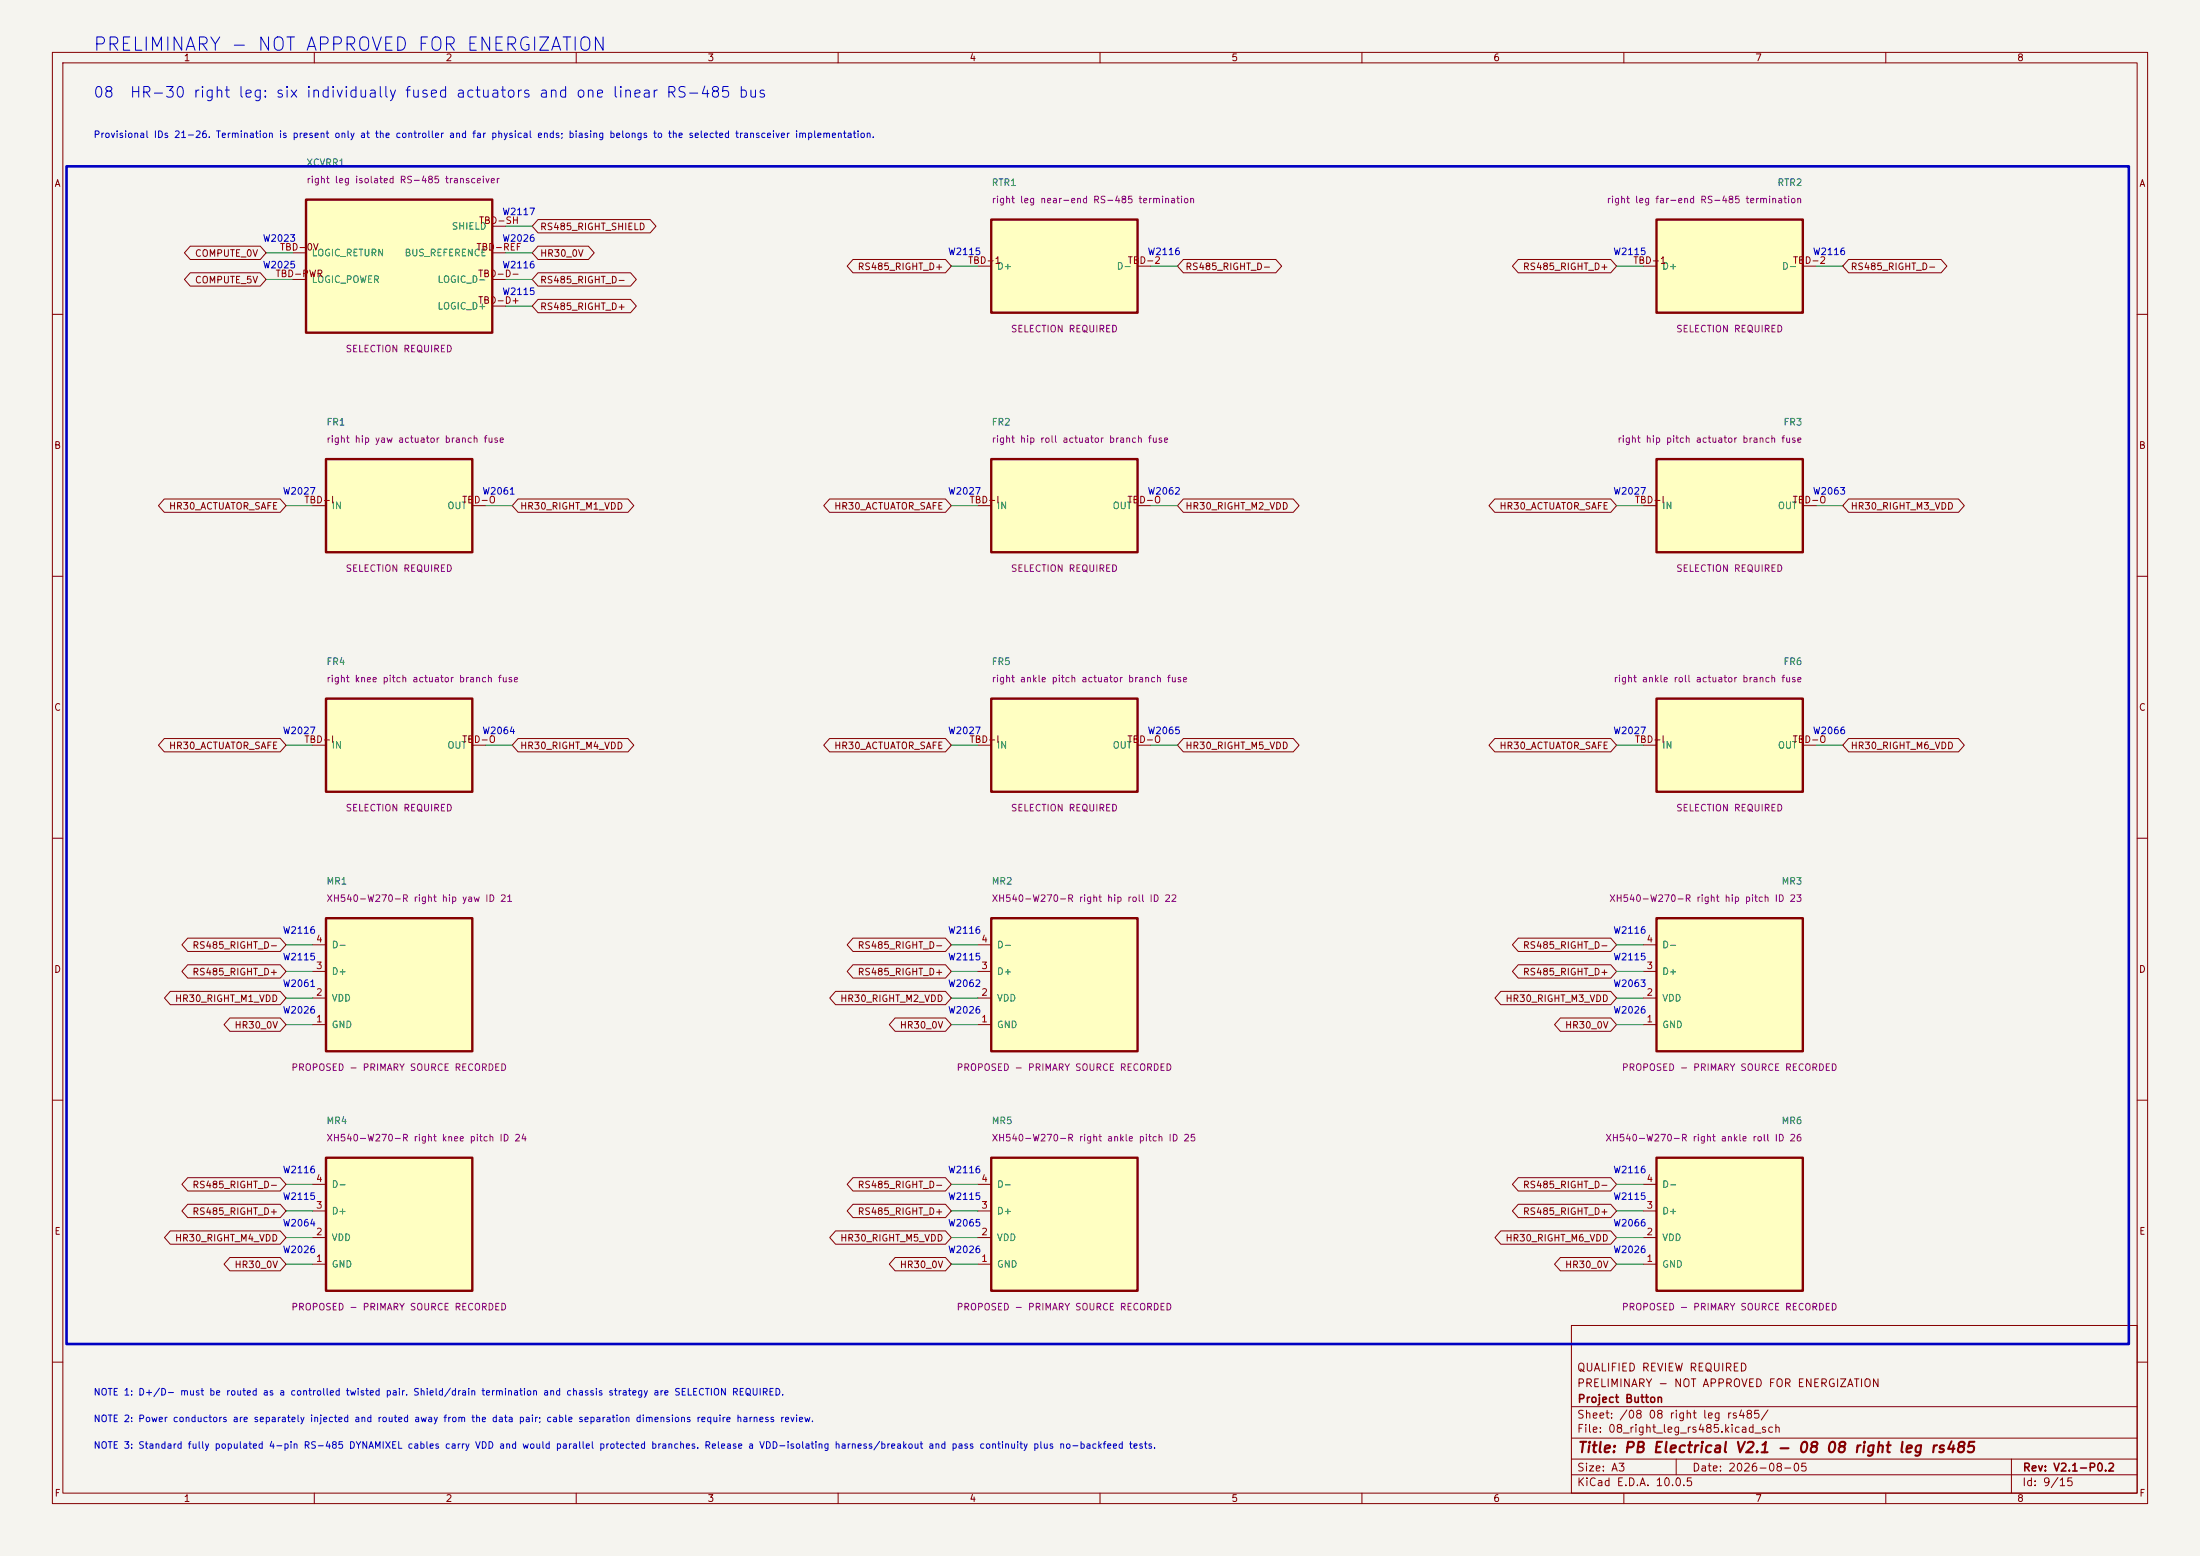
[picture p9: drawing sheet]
<svg xmlns="http://www.w3.org/2000/svg" width="420mm" height="297mm" viewBox="0 0 420 297" stroke-linecap="round" stroke-linejoin="round" font-family="sans-serif">
<path d="M0 0h420v297h-420z" fill="#f5f4ef" stroke="#f5f4ef" stroke-width=".19"/>
<g fill="none" stroke="#840000" stroke-width=".19">
<path d="M10 10h400v277h-400zM12 12h396v273h-396zM60 10v2M110 10v2M160 10v2M210 10v2M260 10v2M310 10v2M360 10v2M10 60h2M408 60h2M10 110h2"/>
<path d="M408 110h2M10 160h2M408 160h2M10 210h2M408 210h2M300 253h108v32h-108zM10 260h2M300 278.5h108M300 274.5h108M300 268.5h108M320 278.5v3M384 278.5v6.5"/>
<path d="M408 260h2M60 285v2M110 285v2M160 285v2M210 285v2M260 285v2M300 281.5h108M310 285v2M360 285v2"/>
</g>
<path d="M58.4 38.1h35.6v25.4h-35.6z" fill="#ffffc2"/>
<path d="M58.4 38.1h35.6v25.4h-35.6z" fill="none" stroke="#840000" stroke-width=".45"/>
<path d="M55.9 48.3h2.5M55.9 53.3h2.5M94 48.3h2.5M94 58.4h2.5M94 53.3h2.5M94 43.2h2.5" fill="none" stroke="#840000" stroke-width=".19"/>
<path d="M62.2 133.4h28v17.7h-28z" fill="#ffffc2"/>
<path d="M62.2 133.4h28v17.7h-28z" fill="none" stroke="#840000" stroke-width=".45"/>
<path d="M59.7 142.2h2.5M90.2 142.2h2.5" fill="none" stroke="#840000" stroke-width=".19"/>
<path d="M189.2 87.6h28v17.8h-28z" fill="#ffffc2"/>
<path d="M189.2 87.6h28v17.8h-28z" fill="none" stroke="#840000" stroke-width=".45"/>
<path d="M186.7 96.5h2.5M217.2 96.5h2.5" fill="none" stroke="#840000" stroke-width=".19"/>
<path d="M189.2 41.9h28v17.8h-28z" fill="#ffffc2"/>
<path d="M189.2 41.9h28v17.8h-28z" fill="none" stroke="#840000" stroke-width=".45"/>
<path d="M186.7 50.8h2.5M217.2 50.8h2.5" fill="none" stroke="#840000" stroke-width=".19"/>
<path d="M316.2 133.4h28v17.7h-28z" fill="#ffffc2"/>
<path d="M316.2 133.4h28v17.7h-28z" fill="none" stroke="#840000" stroke-width=".45"/>
<path d="M313.7 142.2h2.5M344.2 142.2h2.5" fill="none" stroke="#840000" stroke-width=".19"/>
<path d="M62.2 175.3h28v25.4h-28z" fill="#ffffc2"/>
<path d="M62.2 175.3h28v25.4h-28z" fill="none" stroke="#840000" stroke-width=".45"/>
<path d="M59.7 195.6h2.5M59.7 190.5h2.5M59.7 185.4h2.5M59.7 180.3h2.5" fill="none" stroke="#840000" stroke-width=".19"/>
<path d="M62.2 87.6h28v17.8h-28z" fill="#ffffc2"/>
<path d="M62.2 87.6h28v17.8h-28z" fill="none" stroke="#840000" stroke-width=".45"/>
<path d="M59.7 96.5h2.5M90.2 96.5h2.5" fill="none" stroke="#840000" stroke-width=".19"/>
<path d="M62.2 221h28v25.4h-28z" fill="#ffffc2"/>
<path d="M62.2 221h28v25.4h-28z" fill="none" stroke="#840000" stroke-width=".45"/>
<path d="M59.7 236.2h2.5M59.7 231.1h2.5M59.7 226.1h2.5M59.7 241.3h2.5" fill="none" stroke="#840000" stroke-width=".19"/>
<path d="M189.2 175.3h28v25.4h-28z" fill="#ffffc2"/>
<path d="M189.2 175.3h28v25.4h-28z" fill="none" stroke="#840000" stroke-width=".45"/>
<path d="M186.7 195.6h2.5M186.7 190.5h2.5M186.7 185.4h2.5M186.7 180.3h2.5" fill="none" stroke="#840000" stroke-width=".19"/>
<path d="M189.2 221h28v25.4h-28z" fill="#ffffc2"/>
<path d="M189.2 221h28v25.4h-28z" fill="none" stroke="#840000" stroke-width=".45"/>
<path d="M186.7 236.2h2.5M186.7 231.1h2.5M186.7 226.1h2.5M186.7 241.3h2.5" fill="none" stroke="#840000" stroke-width=".19"/>
<path d="M316.2 175.3h28v25.4h-28z" fill="#ffffc2"/>
<path d="M316.2 175.3h28v25.4h-28z" fill="none" stroke="#840000" stroke-width=".45"/>
<path d="M313.7 195.6h2.5M313.7 190.5h2.5M313.7 185.4h2.5M313.7 180.3h2.5" fill="none" stroke="#840000" stroke-width=".19"/>
<path d="M316.2 221h28v25.4h-28z" fill="#ffffc2"/>
<path d="M316.2 221h28v25.4h-28z" fill="none" stroke="#840000" stroke-width=".45"/>
<path d="M313.7 236.2h2.5M313.7 231.1h2.5M313.7 226.1h2.5M313.7 241.3h2.5" fill="none" stroke="#840000" stroke-width=".19"/>
<path d="M189.2 133.4h28v17.7h-28z" fill="#ffffc2"/>
<path d="M189.2 133.4h28v17.7h-28z" fill="none" stroke="#840000" stroke-width=".45"/>
<path d="M186.7 142.2h2.5M217.2 142.2h2.5" fill="none" stroke="#840000" stroke-width=".19"/>
<path d="M316.2 87.6h28v17.8h-28z" fill="#ffffc2"/>
<path d="M316.2 87.6h28v17.8h-28z" fill="none" stroke="#840000" stroke-width=".45"/>
<path d="M313.7 96.5h2.5M344.2 96.5h2.5" fill="none" stroke="#840000" stroke-width=".19"/>
<path d="M316.2 41.9h28v17.8h-28z" fill="#ffffc2"/>
<path d="M316.2 41.9h28v17.8h-28z" fill="none" stroke="#840000" stroke-width=".45"/>
<g fill="none" stroke="#840000" stroke-width=".19">
<path d="M36.3 52.1h13.4l1.1 1.2-1.1 1.3h-13.4l-1.1-1.3zM36.3 47h13.4l1.1 1.3-1.1 1.2h-13.4l-1.1-1.2zM102.7 47h9.6l1.1 1.3-1.1 1.2h-9.6l-1.1-1.2zM102.7 57.1h17.7l1.1 1.3-1.1 1.3h-17.7l-1.1-1.3zM102.7 52.1h17.7l1.1 1.2-1.1 1.3h-17.7l-1.1-1.3zM102.7 41.9h21.4l1.1 1.3-1.1 1.3h-21.4l-1.1-1.3zM162.8 49.5h17.7l1.1 1.3-1.1 1.3h-17.7l-1.1-1.3zM225.9 49.5h17.7l1.1 1.3-1.1 1.3h-17.7l-1.1-1.3zM289.8 49.5h17.7l1.1 1.3-1.1 1.3h-17.7l-1.1-1.3zM313.7 50.8h2.5M344.2 50.8h2.5M352.9 49.5h17.7l1.1 1.3-1.1 1.3h-17.7l-1.1-1.3z"/>
<path d="M31.4 95.2h22.1l1.1 1.3-1.1 1.3h-22.1l-1.2-1.3zM98.9 95.2h21l1.1 1.3-1.1 1.3h-21l-1.1-1.3zM158.4 95.2h22.1l1.1 1.3-1.1 1.3h-22.1l-1.2-1.3zM225.9 95.2h21l1.1 1.3-1.1 1.3h-21l-1.1-1.3zM285.4 95.2h22.1l1.1 1.3-1.1 1.3h-22.1l-1.2-1.3zM352.9 95.2h21l1.1 1.3-1.1 1.3h-21l-1.1-1.3zM31.4 141h22.1l1.1 1.2-1.1 1.3h-22.1l-1.2-1.3zM98.9 141h21l1.1 1.2-1.1 1.3h-21l-1.1-1.3zM158.4 141h22.1l1.1 1.2-1.1 1.3h-22.1l-1.2-1.3zM225.9 141h21l1.1 1.2-1.1 1.3h-21l-1.1-1.3zM285.4 141h22.1l1.1 1.2-1.1 1.3h-22.1l-1.2-1.3zM352.9 141h21l1.1 1.2-1.1 1.3h-21l-1.1-1.3z"/>
<path d="M35.8 179.1h17.7l1.1 1.2-1.1 1.3h-17.7l-1.1-1.3zM162.8 179.1h17.7l1.1 1.2-1.1 1.3h-17.7l-1.1-1.3zM289.8 179.1h17.7l1.1 1.2-1.1 1.3h-17.7l-1.1-1.3zM32.5 189.2h21l1.1 1.3-1.1 1.3h-21l-1.1-1.3zM35.8 184.1h17.7l1.1 1.3-1.1 1.3h-17.7l-1.1-1.3zM43.9 194.3h9.6l1.1 1.3-1.1 1.3h-9.6l-1.1-1.3zM159.5 189.2h21l1.1 1.3-1.1 1.3h-21l-1.1-1.3zM162.8 184.1h17.7l1.1 1.3-1.1 1.3h-17.7l-1.1-1.3zM170.9 194.3h9.6l1.1 1.3-1.1 1.3h-9.6l-1.1-1.3zM286.5 189.2h21l1.1 1.3-1.1 1.3h-21l-1.1-1.3zM289.8 184.1h17.7l1.1 1.3-1.1 1.3h-17.7l-1.1-1.3zM297.9 194.3h9.6l1.1 1.3-1.1 1.3h-9.6l-1.1-1.3z"/>
<path d="M32.5 234.9h21l1.1 1.3-1.1 1.3h-21l-1.1-1.3zM35.8 229.9h17.7l1.1 1.2-1.1 1.3h-17.7l-1.1-1.3zM35.8 224.8h17.7l1.1 1.3-1.1 1.2h-17.7l-1.1-1.2zM159.5 234.9h21l1.1 1.3-1.1 1.3h-21l-1.1-1.3zM162.8 229.9h17.7l1.1 1.2-1.1 1.3h-17.7l-1.1-1.3zM162.8 224.8h17.7l1.1 1.3-1.1 1.2h-17.7l-1.1-1.2zM286.5 234.9h21l1.1 1.3-1.1 1.3h-21l-1.1-1.3zM289.8 224.8h17.7l1.1 1.3-1.1 1.2h-17.7l-1.1-1.2zM289.8 229.9h17.7l1.1 1.2-1.1 1.3h-17.7l-1.1-1.3zM43.9 240h9.6l1.1 1.3-1.1 1.3h-9.6l-1.1-1.3zM170.9 240h9.6l1.1 1.3-1.1 1.3h-9.6l-1.1-1.3zM297.9 240h9.6l1.1 1.3-1.1 1.3h-9.6l-1.1-1.3z"/>
</g>
<g fill="none" stroke="#009600" stroke-width=".19">
<path d="M50.8 48.3h5.1M50.8 53.3h5.1M96.5 58.4h5.1M96.5 48.3h5.1M96.5 53.3h5.1M96.5 43.2h5.1M181.6 50.8h5.1M219.7 50.8h5.1M308.6 50.8h5.1M346.7 50.8h5.1M54.6 96.5h5.1M92.7 96.5h5.1"/>
<path d="M181.6 96.5h5.1M219.7 96.5h5.1M308.6 96.5h5.1M346.7 96.5h5.1M54.6 142.2h5.1M92.7 142.2h5.1M181.6 142.2h5.1M219.7 142.2h5.1M308.6 142.2h5.1M346.7 142.2h5.1M54.6 180.3h5.1M54.6 185.4h5.1"/>
<path d="M54.6 195.6h5.1M54.6 190.5h5.1M181.6 180.3h5.1M181.6 185.4h5.1M181.6 195.6h5.1M181.6 190.5h5.1M308.6 180.3h5.1M308.6 185.4h5.1M308.6 195.6h5.1M308.6 190.5h5.1M54.6 231.1h5.1M54.6 236.2h5.1"/>
<path d="M54.6 226.1h5.1M181.6 231.1h5.1M181.6 236.2h5.1M181.6 226.1h5.1M308.6 231.1h5.1M308.6 236.2h5.1M308.6 226.1h5.1M54.6 241.3h5.1M181.6 241.3h5.1M308.6 241.3h5.1"/>
</g>
<path d="M12.7 31.8h393.7v224.7h-393.7z" fill="none" stroke="#0000c2" stroke-width=".5"/>
<text font-size="2.5" fill="#0000c2" x="17.6" y="10.4">PRELIMINARY - NOT APPROVED FOR ENERGIZATION</text>
<g font-size="2" fill="#0000c2">
<text x="17.7" y="19.2">08</text>
<text x="24.6" y="19.2">HR-30 right leg: six individually fused actuators and one linear RS-485 bus</text>
</g>
<text font-size="2" fill="#840000" x="301" y="277.8">Title: PB Electrical V2.1 - 08 08 right leg rs485</text>
<g font-size="1.5" fill="#840000">
<text x="300.9" y="262.1">QUALIFIED REVIEW REQUIRED</text>
<text x="300.9" y="265.1">PRELIMINARY - NOT APPROVED FOR ENERGIZATION</text>
<text x="301" y="268.1">Project Button</text>
<text x="300.9" y="273.8">File: 08_right_leg_rs485.kicad_sch</text>
<text x="300.9" y="271.1">Sheet: /08 08 right leg rs485/</text>
<text x="300.9" y="281.2">Size: A3</text>
<text x="322.9" y="281.2">Date: 2026-08-05</text>
<text x="386" y="281.2">Rev: V2.1-P0.2</text>
<text x="300.9" y="284">KiCad E.D.A. 10.0.5</text>
<text x="385.9" y="284">Id: 9/15</text>
</g>
<g font-size="1.3" fill="#840000">
<text x="35" y="12">1</text>
<text x="85" y="12">2</text>
<text x="135" y="12">3</text>
<text x="185" y="12">4</text>
<text x="235" y="12">5</text>
<text x="285" y="12">6</text>
<text x="335" y="12">7</text>
<text x="385" y="12">8</text>
<text x="10.3" y="36">A</text>
<text x="408.3" y="36">A</text>
<text x="103" y="44.2">RS485_RIGHT_SHIELD</text>
<text x="37.1" y="49.3">COMPUTE_0V</text>
<text x="103" y="49.3">HR30_0V</text>
<text x="163.6" y="51.9">RS485_RIGHT_D+</text>
<text x="226.2" y="51.9">RS485_RIGHT_D-</text>
<text x="290.6" y="51.9">RS485_RIGHT_D+</text>
<text x="353.2" y="51.9">RS485_RIGHT_D-</text>
<text x="37.1" y="54.4">COMPUTE_5V</text>
<text x="103" y="59.5">RS485_RIGHT_D+</text>
<text x="103" y="54.4">RS485_RIGHT_D-</text>
<text x="10.2" y="86">B</text>
<text x="408.2" y="86">B</text>
<text x="32.2" y="97.6">HR30_ACTUATOR_SAFE</text>
<text x="99.2" y="97.6">HR30_RIGHT_M1_VDD</text>
<text x="159.2" y="97.6">HR30_ACTUATOR_SAFE</text>
<text x="226.2" y="97.6">HR30_RIGHT_M2_VDD</text>
<text x="286.2" y="97.6">HR30_ACTUATOR_SAFE</text>
<text x="353.2" y="97.6">HR30_RIGHT_M3_VDD</text>
<text x="10.2" y="136">C</text>
<text x="408.2" y="136">C</text>
<text x="32.2" y="143.3">HR30_ACTUATOR_SAFE</text>
<text x="99.2" y="143.3">HR30_RIGHT_M4_VDD</text>
<text x="159.2" y="143.3">HR30_ACTUATOR_SAFE</text>
<text x="226.2" y="143.3">HR30_RIGHT_M5_VDD</text>
<text x="286.2" y="143.3">HR30_ACTUATOR_SAFE</text>
<text x="353.2" y="143.3">HR30_RIGHT_M6_VDD</text>
<text x="10.2" y="186">D</text>
<text x="36.6" y="181.4">RS485_RIGHT_D-</text>
<text x="163.6" y="181.4">RS485_RIGHT_D-</text>
<text x="290.6" y="181.4">RS485_RIGHT_D-</text>
<text x="408.2" y="186">D</text>
<text x="33.3" y="191.6">HR30_RIGHT_M1_VDD</text>
<text x="36.6" y="186.5">RS485_RIGHT_D+</text>
<text x="160.3" y="191.6">HR30_RIGHT_M2_VDD</text>
<text x="163.6" y="186.5">RS485_RIGHT_D+</text>
<text x="287.3" y="191.6">HR30_RIGHT_M3_VDD</text>
<text x="290.6" y="186.5">RS485_RIGHT_D+</text>
<text x="44.7" y="196.6">HR30_0V</text>
<text x="171.7" y="196.6">HR30_0V</text>
<text x="298.7" y="196.6">HR30_0V</text>
<text x="36.6" y="227.1">RS485_RIGHT_D-</text>
<text x="163.6" y="227.1">RS485_RIGHT_D-</text>
<text x="290.6" y="227.1">RS485_RIGHT_D-</text>
<text x="36.6" y="232.2">RS485_RIGHT_D+</text>
<text x="163.6" y="232.2">RS485_RIGHT_D+</text>
<text x="290.6" y="232.2">RS485_RIGHT_D+</text>
<text x="10.3" y="236">E</text>
<text x="33.3" y="237.3">HR30_RIGHT_M4_VDD</text>
<text x="160.3" y="237.3">HR30_RIGHT_M5_VDD</text>
<text x="287.3" y="237.3">HR30_RIGHT_M6_VDD</text>
<text x="408.3" y="236">E</text>
<text x="44.7" y="242.4">HR30_0V</text>
<text x="171.7" y="242.4">HR30_0V</text>
<text x="298.7" y="242.4">HR30_0V</text>
<text x="10.3" y="286">F</text>
<text x="35" y="287">1</text>
<text x="85" y="287">2</text>
<text x="135" y="287">3</text>
<text x="185" y="287">4</text>
<text x="235" y="287">5</text>
<text x="285" y="287">6</text>
<text x="335" y="287">7</text>
<text x="385" y="287">8</text>
<text x="408.3" y="286">F</text>
</g>
<g font-size="1.3" fill="#0000c2">
<text x="17.8" y="26.6">Provisional IDs 21-26. Termination is present only at the controller and far physical ends; biasing belongs to the selected transceiver implementation.</text>
<text x="95.8" y="41.4">W2117</text>
<text x="50.1" y="46.5">W2023</text>
<text x="95.8" y="46.5">W2026</text>
<text x="50.1" y="51.5">W2025</text>
<text x="95.8" y="51.5">W2116</text>
<text x="180.9" y="49">W2115</text>
<text x="219" y="49">W2116</text>
<text x="307.9" y="49">W2115</text>
<text x="346" y="49">W2116</text>
<text x="95.8" y="56.6">W2115</text>
<text x="53.9" y="94.7">W2027</text>
<text x="92" y="94.7">W2061</text>
<text x="180.9" y="94.7">W2027</text>
<text x="219" y="94.7">W2062</text>
<text x="307.9" y="94.7">W2027</text>
<text x="346" y="94.7">W2063</text>
<text x="53.9" y="140.4">W2027</text>
<text x="92" y="140.4">W2064</text>
<text x="180.9" y="140.4">W2027</text>
<text x="219" y="140.4">W2065</text>
<text x="307.9" y="140.4">W2027</text>
<text x="346" y="140.4">W2066</text>
<text x="53.9" y="178.5">W2116</text>
<text x="180.9" y="178.5">W2116</text>
<text x="307.9" y="178.5">W2116</text>
<text x="53.9" y="183.6">W2115</text>
<text x="180.9" y="183.6">W2115</text>
<text x="307.9" y="183.6">W2115</text>
<text x="53.9" y="188.7">W2061</text>
<text x="180.9" y="188.7">W2062</text>
<text x="307.9" y="188.7">W2063</text>
<text x="53.9" y="193.8">W2026</text>
<text x="180.9" y="193.8">W2026</text>
<text x="307.9" y="193.8">W2026</text>
<text x="53.9" y="224.3">W2116</text>
<text x="180.9" y="224.3">W2116</text>
<text x="307.9" y="224.3">W2116</text>
<text x="53.9" y="229.3">W2115</text>
<text x="180.9" y="229.3">W2115</text>
<text x="307.9" y="229.3">W2115</text>
<text x="53.9" y="234.4">W2064</text>
<text x="53.9" y="239.5">W2026</text>
<text x="180.9" y="239.5">W2026</text>
<text x="180.9" y="234.4">W2065</text>
<text x="307.9" y="239.5">W2026</text>
<text x="307.9" y="234.4">W2066</text>
<text x="17.8" y="266.7">NOTE 1: D+/D- must be routed as a controlled twisted pair. Shield/drain termination and chassis strategy are SELECTION REQUIRED.</text>
<text x="17.8" y="271.8">NOTE 2: Power conductors are separately injected and routed away from the data pair; cable separation dimensions require harness review.</text>
<text x="17.8" y="276.8">NOTE 3: Standard fully populated 4-pin RS-485 DYNAMIXEL cables carry VDD and would parallel protected branches. Release a VDD-isolating harness/breakout and pass continuity plus no-backfeed tests.</text>
</g>
<g font-size="1.3" fill="#006464">
<text x="58.4" y="32">XCVRR1</text>
<text x="189.2" y="35.8">RTR1</text>
<text x="339.2" y="35.8">RTR2</text>
<text x="86.1" y="44.1">SHIELD</text>
<text x="59.4" y="49.2">LOGIC_RETURN</text>
<text x="77.1" y="49.2">BUS_REFERENCE</text>
<text x="190.2" y="51.8">D+</text>
<text x="213.1" y="51.8">D-</text>
<text x="317.2" y="51.8">D+</text>
<text x="340.1" y="51.8">D-</text>
<text x="59.4" y="54.3">LOGIC_POWER</text>
<text x="83.4" y="59.4">LOGIC_D+</text>
<text x="83.4" y="54.3">LOGIC_D-</text>
<text x="62.2" y="81.5">FR1</text>
<text x="189.2" y="81.5">FR2</text>
<text x="340.4" y="81.5">FR3</text>
<text x="63.2" y="97.5">IN</text>
<text x="85.3" y="97.5">OUT</text>
<text x="190.2" y="97.5">IN</text>
<text x="212.3" y="97.5">OUT</text>
<text x="317.2" y="97.5">IN</text>
<text x="339.3" y="97.5">OUT</text>
<text x="62.2" y="127.2">FR4</text>
<text x="189.2" y="127.2">FR5</text>
<text x="340.4" y="127.2">FR6</text>
<text x="63.2" y="143.2">IN</text>
<text x="85.3" y="143.2">OUT</text>
<text x="190.2" y="143.2">IN</text>
<text x="212.3" y="143.2">OUT</text>
<text x="317.2" y="143.2">IN</text>
<text x="339.3" y="143.2">OUT</text>
<text x="62.2" y="169.1">MR1</text>
<text x="189.2" y="169.1">MR2</text>
<text x="340" y="169.1">MR3</text>
<text x="63.2" y="181.3">D-</text>
<text x="190.2" y="181.3">D-</text>
<text x="317.2" y="181.3">D-</text>
<text x="63.2" y="191.5">VDD</text>
<text x="63.2" y="186.4">D+</text>
<text x="190.2" y="191.5">VDD</text>
<text x="190.2" y="186.4">D+</text>
<text x="317.2" y="191.5">VDD</text>
<text x="317.2" y="186.4">D+</text>
<text x="63.2" y="196.5">GND</text>
<text x="190.2" y="196.5">GND</text>
<text x="317.2" y="196.5">GND</text>
<text x="62.2" y="214.9">MR4</text>
<text x="189.2" y="214.9">MR5</text>
<text x="340" y="214.9">MR6</text>
<text x="63.2" y="227">D-</text>
<text x="190.2" y="227">D-</text>
<text x="317.2" y="227">D-</text>
<text x="63.2" y="232.1">D+</text>
<text x="190.2" y="232.1">D+</text>
<text x="317.2" y="232.1">D+</text>
<text x="63.2" y="237.2">VDD</text>
<text x="190.2" y="237.2">VDD</text>
<text x="317.2" y="237.2">VDD</text>
<text x="63.2" y="242.3">GND</text>
<text x="190.2" y="242.3">GND</text>
<text x="317.2" y="242.3">GND</text>
</g>
<g font-size="1.3" fill="#840084">
<text x="58.4" y="35.3">right leg isolated RS-485 transceiver</text>
<text x="189.2" y="39.1">right leg near-end RS-485 termination</text>
<text x="306.6" y="39.1">right leg far-end RS-485 termination</text>
<text x="192.9" y="63.7">SELECTION REQUIRED</text>
<text x="319.9" y="63.7">SELECTION REQUIRED</text>
<text x="65.9" y="67.5">SELECTION REQUIRED</text>
<text x="62.2" y="84.8">right hip yaw actuator branch fuse</text>
<text x="189.2" y="84.8">right hip roll actuator branch fuse</text>
<text x="308.7" y="84.8">right hip pitch actuator branch fuse</text>
<text x="65.9" y="109.5">SELECTION REQUIRED</text>
<text x="192.9" y="109.5">SELECTION REQUIRED</text>
<text x="319.9" y="109.5">SELECTION REQUIRED</text>
<text x="62.2" y="130.5">right knee pitch actuator branch fuse</text>
<text x="189.2" y="130.5">right ankle pitch actuator branch fuse</text>
<text x="307.9" y="130.5">right ankle roll actuator branch fuse</text>
<text x="65.9" y="155.2">SELECTION REQUIRED</text>
<text x="192.9" y="155.2">SELECTION REQUIRED</text>
<text x="319.9" y="155.2">SELECTION REQUIRED</text>
<text x="62.2" y="172.4">XH540-W270-R right hip yaw ID 21</text>
<text x="189.2" y="172.4">XH540-W270-R right hip roll ID 22</text>
<text x="307.1" y="172.4">XH540-W270-R right hip pitch ID 23</text>
<text x="55.5" y="204.7">PROPOSED - PRIMARY SOURCE RECORDED</text>
<text x="182.5" y="204.7">PROPOSED - PRIMARY SOURCE RECORDED</text>
<text x="309.5" y="204.7">PROPOSED - PRIMARY SOURCE RECORDED</text>
<text x="62.2" y="218.2">XH540-W270-R right knee pitch ID 24</text>
<text x="189.2" y="218.2">XH540-W270-R right ankle pitch ID 25</text>
<text x="306.4" y="218.2">XH540-W270-R right ankle roll ID 26</text>
<text x="55.5" y="250.4">PROPOSED - PRIMARY SOURCE RECORDED</text>
<text x="182.5" y="250.4">PROPOSED - PRIMARY SOURCE RECORDED</text>
<text x="309.5" y="250.4">PROPOSED - PRIMARY SOURCE RECORDED</text>
</g>
<g font-size="1.3" fill="#a90000">
<text x="91.3" y="43">TBD-SH</text>
<text x="52.5" y="53.2">TBD-PWR</text>
<text x="53.3" y="48.1">TBD-0V</text>
<text x="90.8" y="48.1">TBD-REF</text>
<text x="91.2" y="53.2">TBD-D-</text>
<text x="184.7" y="50.7">TBD-1</text>
<text x="215.2" y="50.7">TBD-2</text>
<text x="311.7" y="50.7">TBD-1</text>
<text x="342.2" y="50.7">TBD-2</text>
<text x="91.2" y="58.3">TBD-D+</text>
<text x="58" y="96.4">TBD-I</text>
<text x="88.1" y="96.4">TBD-O</text>
<text x="185" y="96.4">TBD-I</text>
<text x="215.1" y="96.4">TBD-O</text>
<text x="312" y="96.4">TBD-I</text>
<text x="342.1" y="96.4">TBD-O</text>
<text x="58" y="142.1">TBD-I</text>
<text x="88.1" y="142.1">TBD-O</text>
<text x="185" y="142.1">TBD-I</text>
<text x="215.1" y="142.1">TBD-O</text>
<text x="312" y="142.1">TBD-I</text>
<text x="342.1" y="142.1">TBD-O</text>
<text x="60.2" y="185.3">3</text>
<text x="60.2" y="180.2">4</text>
<text x="187.2" y="185.3">3</text>
<text x="187.2" y="180.2">4</text>
<text x="314.2" y="185.3">3</text>
<text x="314.2" y="180.2">4</text>
<text x="60.2" y="190.4">2</text>
<text x="187.2" y="190.4">2</text>
<text x="314.2" y="190.4">2</text>
<text x="60.2" y="195.4">1</text>
<text x="187.2" y="195.4">1</text>
<text x="314.2" y="195.4">1</text>
<text x="60.2" y="225.9">4</text>
<text x="187.2" y="225.9">4</text>
<text x="314.2" y="225.9">4</text>
<text x="60.2" y="231">3</text>
<text x="187.2" y="231">3</text>
<text x="314.2" y="231">3</text>
<text x="60.2" y="236.1">2</text>
<text x="187.2" y="236.1">2</text>
<text x="314.2" y="236.1">2</text>
<text x="60.2" y="241.2">1</text>
<text x="187.2" y="241.2">1</text>
<text x="314.2" y="241.2">1</text>
</g>
</svg>
